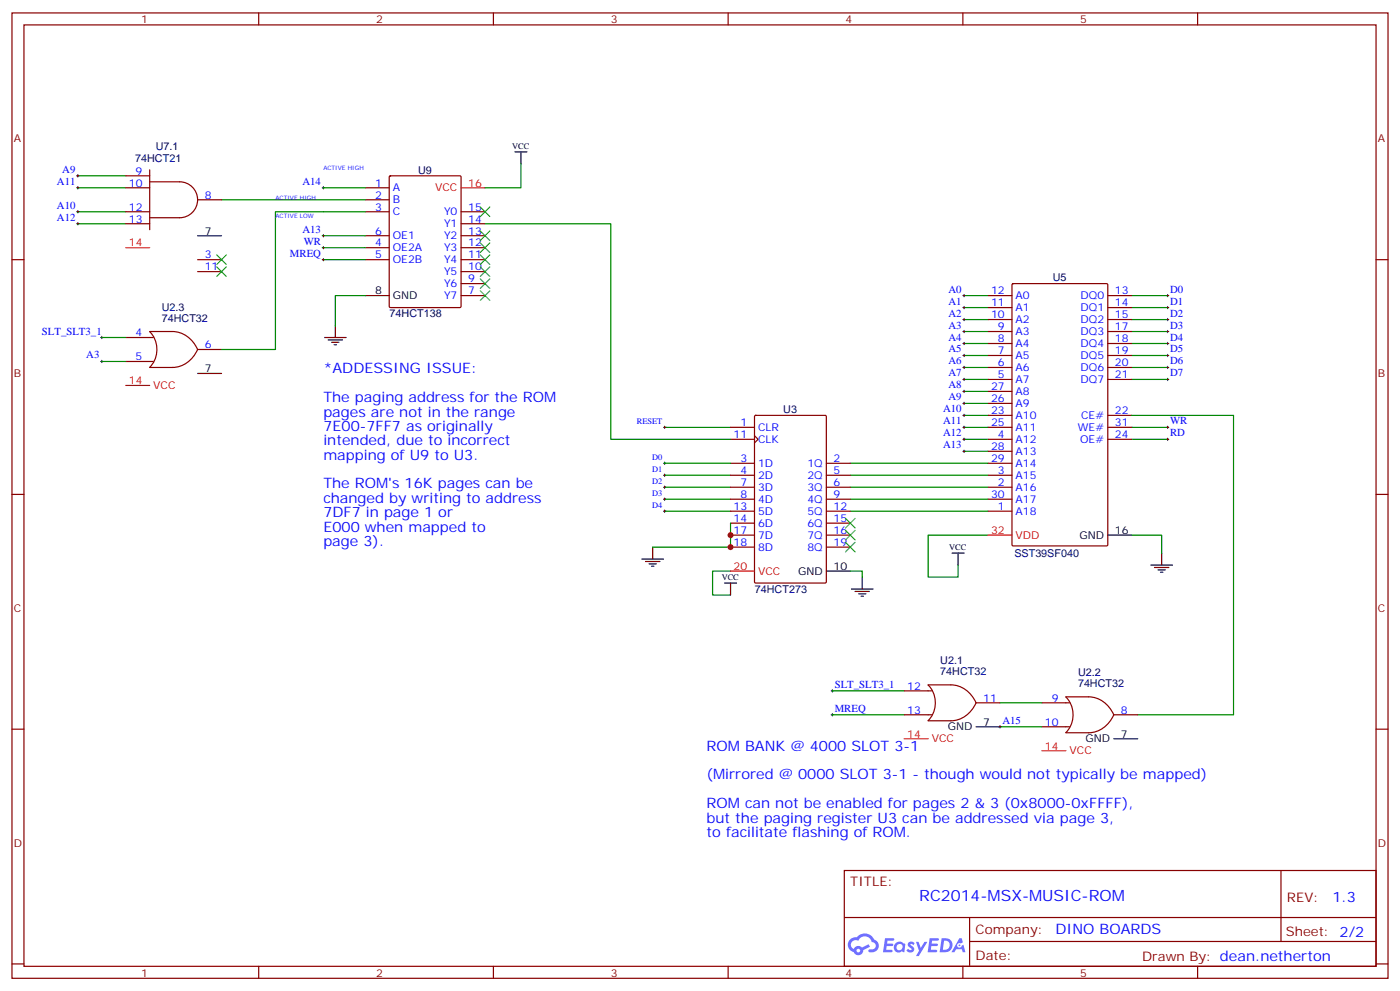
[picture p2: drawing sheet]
<svg xmlns="http://www.w3.org/2000/svg" width="412mm" height="292mm" viewBox="0 0 412 292" stroke-linecap="round" stroke-linejoin="round" font-family="sans-serif">
<g fill="none" stroke="#870000" stroke-width=".35">
<path d="M3.5 3.8h405.4v284.3h-405.4zM7.1 7.3h398.2v277.3h-398.2zM76.2 3.8v3.5M145.3 3.8v3.5M214.5 3.8v3.5M283.6 3.8v3.5M352.8 3.8v3.5M3.5 76.5h3.6M405.3 76.5h3.6M3.5 145.6h3.6M405.3 145.6h3.6M3.5 214.8h3.6"/>
<path d="M405.3 214.8h3.6M248.7 256.4h156.6v28.2h-156.6zM377.3 256.4v20.9M248.7 270.2h156.5M285.6 277.3h119.6M285.6 270.2v14.2M3.5 283.9h3.6M76.2 284.6v3.5M145.3 284.6v3.5M214.5 284.6v3.5M283.6 284.6v3.5M352.8 284.6v3.5"/>
<path d="M405.3 283.9h3.6"/>
</g>
<g fill="#5487ff">
<path d="M267.7 277.6a1.22 1.22 0 0 1 1.7 .2l-.4 .6a.47 .47 0 0 0-.3-.4 .47 .47 0 0 0-.5 .2l.1 .2a1.14 1.14 0 0 1 .8 1.8 1.14 1.14 0 0 1-1.9 0l-.2-.2 .5-.6 .7 .5a.29 .29 0 0 0 .3-.3 .29 .29 0 0 0-.2-.3 1.04 1.04 0 0 1-.6-1.7z"/>
<path d="M260.7 276.3h2.4l.3 .2-.2 .5-1.8 .1-.1 .8h1.5l.3 .4-.3 .4h-1.6l-.2 1.1h1.7l.2 .3-.2 .3-2.6 .1z"/>
<path d="M273.8 276.3h2.4l.3 .2-.1 .5-1.8 .1-.2 .8h1.6l.3 .4-.4 .4h-1.6l-.1 1.1h1.7l.2 .3-.2 .3-2.6 .1z"/>
<path d="M282.6 276.3h.7l.3 1.3-.6 .3a.69 .69 0 0 0-1 .3 .69 .69 0 0 0 .4 .9 .69 .69 0 0 0 .9-.6l.5-.2 .6 2.2h-.8l-.2-.9h-1.8l-.5 .9h-.8z"/>
<path d="M269.8 277.4h.8l.6 1.8 1.1-1.8h.9l-2.6 4.2h-.8l.9-1.5z"/>
<path d="M277.4 276.3l-.6 4.2h1.3a2.11 2.11 0 0 0 2.5-2.1 2.11 2.11 0 0 0-2.5-2.1zM278.1 277.1a1.39 1.39 0 0 1 1.7 1.4 1.39 1.39 0 0 1-1.8 1.3h-.3z"/>
<path d="M263.7 277.9a1.54 1.54 0 0 0-.1 2.2 1.54 1.54 0 0 0 2.2 .1l.6 .3 .3-2.3-.2-.3h-.4a1.49 1.49 0 0 0-2.4 0zM264 278.9a.94 .94 0 0 1 1.8 0 .94 .94 0 0 1-1.8 0z"/>
<path d="M250.4 276.7a2.18 2.18 0 0 0 1.1 3.7 1.44 1.44 0 0 0 1.6 .9 1.44 1.44 0 0 0 1.2-1.4l2-1.1-.5-.7-1.9 1a1.47 1.47 0 0 0-2.4 .4 1.39 1.39 0 0 1-.7-1.9 1.39 1.39 0 0 1 2-.5 2.12 2.12 0 0 1 2.2-1.3 2.12 2.12 0 0 1 1.9 1.7 1.14 1.14 0 0 1 1.1 1.4 1.14 1.14 0 0 1-1.7 .7 .43 .43 0 0 0-.5 .4 .43 .43 0 0 0 .4 .5 1.98 1.98 0 0 0 2.5-1.2 1.98 1.98 0 0 0-1.2-2.6 3.1 3.1 0 0 0-5.3-.6l-.9 .1zM252.3 280a.55 .55 0 0 1 1.1 0 .55 .55 0 0 1-1.1 0z"/>
<circle cx="282.6" cy="278.4" r=".26"/>
</g>
<g fill="none" stroke="#008700" stroke-width=".35">
<path d="M22.9 51.8h14.1M22.9 55.3h14.1M65.3 58.8h42.3M95.2 55.3h12.4M153.5 48.3v7h-10.6M22.9 62.4h14.1M22.9 65.9h14.1M95.2 76.5h12.4M95.2 73h12.4M95.2 69.4h12.4M107.6 62.4h-26.5v40.5h-15.8M142.9 65.9h37v63.5h35.3"/>
<path d="M30 99.4h7M107.6 87.1h-8.8v8.8M284 87.1h7M284 90.6h7M284 94.1h7M284 97.6h7M333.4 87.1h10.6M333.4 90.6h10.6M333.4 94.1h10.6M333.4 97.6h10.6M30 106.5h7M284 101.2h7"/>
<path d="M284 104.7h7M284 108.2h7M284 111.8h7M284 115.3h7M284 118.8h7M333.4 101.2h10.6M333.4 104.7h10.6M333.4 108.2h10.6M333.4 111.8h10.6M195.8 125.9h19.4M195.8 140h19.4M195.8 136.5h19.4"/>
<path d="M250.5 140h40.5M250.5 136.5h40.5M284 125.9h7M284 129.4h7M284 122.3h7M284 132.9h7M333.4 122.3h30v88.2h-28.3M333.4 125.9h10.6M333.4 129.4h10.6M195.8 150.6h19.4M195.8 147h19.4M195.8 143.5h19.4"/>
<path d="M215.2 154.1v7h-22.9M250.5 150.6h40.5M250.5 147h40.5M250.5 143.5h40.5M291 157.6h-17.6v12.4h8.8v-3.6M333.4 157.6h8.8v5.3M215.2 168.2h-5.3v7.1h5.3M250.5 168.2h3.5v1.8M245.2 203.5h21.1M245.2 210.5h21.1M294.6 207h12.3M294.6 214.1h12.3"/>
</g>
<g fill="none" stroke="#000" stroke-width=".29">
<path d="M22.6 51.8h.7M22.6 55.3h.7M22.9 51.4v.7M22.9 55v.7M94.9 55.3h.7M95.2 55v.7M22.6 65.9h.7M22.6 62.4h.7M22.9 62v.7M22.9 65.5v.8M94.9 69.4h.7M94.9 76.5h.7"/>
<path d="M94.9 73h.7M95.2 69.1v.7M95.2 72.6v.7M95.2 76.1v.7M29.6 99.4h.7M30 99.1v.7M283.6 97.6h.7M283.6 94.1h.7M283.6 90.6h.7M283.6 87.1h.7M284 86.7v.7M284 90.2v.7"/>
<path d="M284 93.8v.7M284 97.3v.7M343.6 97.6h.7M343.6 94.1h.7M343.6 90.6h.7M343.6 87.1h.7M344 86.7v.7M344 90.2v.7M344 93.8v.7M344 97.3v.7M29.6 106.5h.7M30 106.1v.7"/>
<path d="M283.6 118.8h.7M283.6 115.3h.7M283.6 111.8h.7M283.6 108.2h.7M283.6 104.7h.7M283.6 101.2h.7M284 100.8v.7M284 104.4v.7M284 107.9v.7M284 111.4v.7M284 114.9v.7M284 118.5v.7"/>
<path d="M343.6 111.8h.7M343.6 108.2h.7M343.6 104.7h.7M343.6 101.2h.7M344 100.8v.7M344 104.4v.7M344 107.9v.7M344 111.4v.7M195.4 125.9h.7M195.4 140h.7M195.4 136.5h.7M195.8 125.5v.7"/>
<path d="M195.8 136.1v.7M195.8 139.6v.7M283.6 129.4h.7M283.6 132.9h.7M283.6 125.9h.7M283.6 122.3h.7M284 122v.7M284 125.5v.7M284 129v.8M284 132.6v.7M343.6 129.4h.7M343.6 125.9h.7"/>
<path d="M344 125.5v.7M344 129v.8M195.4 150.6h.7M195.4 147h.7M195.4 143.5h.7M195.8 143.2v.7M195.8 146.7v.7M195.8 150.2v.7M244.8 203.5h.7M244.8 210.5h.7M245.2 203.1v.7M245.2 210.2v.7"/>
<path d="M294.2 214.1h.7M294.6 213.7v.7"/>
</g>
<g fill="none" stroke="#870000" stroke-width=".35">
<path d="M37 55.3h7.1M37 51.8h7.1M44.1 53.6h8.8a5.3 5.3 0 0 1 5.3 5.2 5.3 5.3 0 0 1-5.3 5.3h-8.8M44.1 50v17.7M58.2 58.8h7.1M107.6 55.3h7.1M107.6 58.8h7.1M114.7 52l.3-.2h20.5l.3 .2v38.2l-.2 .3-20.6 .1-.3-.2zM37 62.4h7.1M37 65.9h7.1M58.2 76.5h7.1M107.6 62.4h7.1"/>
<path d="M107.6 73h7.1M107.6 76.5h7.1M107.6 69.4h7.1M135.8 62.4h7.1M135.8 73h7.1M135.8 76.5h7.1M135.8 69.4h7.1M135.8 65.9h7.1M37 99.4h8.2M44.1 97.7a7.5 7.5 0 0 1 0 10.5M44.1 97.6h6.7a8.4 8.4 0 0 1 7.4 5.3M58.2 80h7.1"/>
<path d="M135.8 87.1h7.1M135.8 83.5h7.1M135.8 80h7.1M291 97.6h7.1M291 94.1h7.1M291 90.6h7.1M291 87.1h7.1M298.2 83.7l.2-.2h27.6l.3 .2v76.7l-.2 .3-27.7 .1-.3-.2zM326.3 97.6h7.1M326.3 94.1h7.1M326.3 90.6h7.1M326.3 87.1h7.1"/>
<path d="M37 106.5h8.2M58.2 102.9h7.1M58.2 102.9a8.4 8.4 0 0 1-7.4 5.3h-6.7M291 111.8h7.1M291 108.2h7.1M291 104.7h7.1M291 101.2h7.1M291 118.8h7.1M291 115.3h7.1M326.3 111.8h7.1M326.3 108.2h7.1M326.3 104.7h7.1"/>
<path d="M326.3 101.2h7.1M215.2 140h7M215.2 129.4h7M215.2 125.9h7M215.2 136.5h7M222.2 128.3l1.1 1.1-1.1 1.1M222.3 122.5l.3-.2h20.5l.3 .2v48.9l-.2 .3h-20.6l-.3-.2zM243.4 140h7.1M243.4 136.5h7.1M291 140h7.1M291 129.4h7.1M291 122.3h7.1"/>
<path d="M291 125.9h7.1M291 132.9h7.1M291 136.5h7.1M326.3 129.4h7.1M326.3 122.3h7.1M326.3 125.9h7.1M215.2 150.6h7M215.2 143.5h7M215.2 147h7M215.2 154.1h7M215.2 157.6h7M243.4 150.6h7.1"/>
<path d="M243.4 143.5h7.1M243.4 147h7.1M243.4 154.1h7.1M243.4 157.6h7.1M291 150.6h7.1M291 143.5h7.1M291 147h7.1M215.2 161.1h7M243.4 161.1h7.1M266.3 203.5h8.2M266.3 210.5h8.2M273.4 201.8a7.5 7.5 0 0 1 0 10.5"/>
<path d="M273.4 201.7h6.7a8.4 8.4 0 0 1 7.4 5.3M287.5 207h7.1M287.5 207a8.4 8.4 0 0 1-7.4 5.3h-6.7M306.9 207h8.1M306.9 214.1h8.1M313.9 205.3a7.5 7.5 0 0 1 0 10.5M314 205.2h6.7a8.4 8.4 0 0 1 7.4 5.3M328.1 210.5h7M328.1 210.5a8.4 8.4 0 0 1-7.4 5.3h-6.7"/>
</g>
<g fill="none" stroke="#000" stroke-width=".35">
<path d="M151.7 44.7h3.5M153.5 44.7v3.6M58.2 69.4h7.1M95.6 99.4h6.4M98.8 95.9v3.5M107.6 87.1h7.1M58.2 110h7.1M96.7 100.1h4.2M97.7 100.8h2.1M98.4 101.5h.7M326.3 157.6h7.1M189.1 164.7h6.3"/>
<path d="M190.1 165.4h4.3M191.2 166.1h2.1M191.9 166.8h.7M192.3 161.1v3.6M213.4 171.7h3.6M215.2 171.7v3.6M243.4 168.2h7.1M250.8 173.5h6.4M251.9 174.2h4.2M252.9 174.9h2.2M253.6 175.6h.8M254 170v3.5"/>
<path d="M280.5 162.9h3.5M282.2 162.9v3.5M339 166.4h6.4M340.1 167.1h4.2M341.1 167.9h2.2M341.8 168.6h.7M342.2 162.9v3.5M287.5 214.1h7.1M328.1 217.6h7"/>
</g>
<path d="M135.8 55.3h7.1M37 73h7.1M37 113.5h7.1M291 157.6h7.1M215.2 168.2h7M266.3 217.6h7.1M306.9 221.1h7.1" fill="none" stroke="#f00" stroke-width=".35"/>
<g fill="none" stroke="#3c3" stroke-width=".35">
<path d="M63.9 75.1l2.8 2.8M63.9 78.6l2.8 2.8M66.7 75.1l-2.8 2.8M66.7 78.6l-2.8 2.8M141.5 68l2.8 2.8M141.5 71.5l2.8 2.9M141.5 78.6l2.8 2.8M141.5 61l2.8 2.8M141.5 75.1l2.8 2.8M144.3 68l-2.8 2.8M144.3 71.5l-2.8 2.9M144.3 78.6l-2.8 2.8"/>
<path d="M144.3 61l-2.8 2.8M144.3 75.1l-2.8 2.8M141.5 85.7l2.8 2.8M141.5 82.1l2.8 2.8M144.3 85.7l-2.8 2.8M144.3 82.1l-2.8 2.8M249.1 152.7l2.8 2.8M249.1 156.2l2.8 2.8M249.1 159.7l2.8 2.9M251.9 152.7l-2.8 2.8M251.9 156.2l-2.8 2.8M251.9 159.7l-2.8 2.9"/>
</g>
<g fill="#c00">
<circle cx="215.2" cy="157.6" r=".88"/>
<circle cx="215.2" cy="161.1" r=".88"/>
</g>
<text font-size="4.6" fill="#00f" x="270.8" y="265.4">RC2014-MSX-MUSIC-ROM</text>
<g font-size="4.2" fill="#00f">
<text x="95.2" y="110">*ADDESSING ISSUE:</text>
<text x="95.2" y="118.5">The paging address for the ROM</text>
<text x="95.2" y="122.7">pages are not in the range</text>
<text x="95.2" y="126.9">7E00-7FF7 as originally</text>
<text x="95.2" y="131.2">intended, due to incorrect</text>
<text x="95.2" y="135.4">mapping of U9 to U3.</text>
<text x="95.2" y="143.9">The ROM's 16K pages can be</text>
<text x="95.2" y="148.1">changed by writing to address</text>
<text x="95.2" y="152.3">7DF7 in page 1 or</text>
<text x="95.2" y="156.6">E000 when mapped to</text>
<text x="95.2" y="160.8">page 3).</text>
<text x="208.1" y="221.1">ROM BANK @ 4000 SLOT 3-1</text>
<text x="208.1" y="229.6">(Mirrored @ 0000 SLOT 3-1 - though would not typically be mapped)</text>
<text x="208.1" y="238.1">ROM can not be enabled for pages 2 &amp; 3 (0x8000-0xFFFF),</text>
<text x="208.1" y="242.3">but the paging register U3 can be addressed via page 3,</text>
<text x="208.1" y="246.5">to facilitate flashing of ROM.</text>
<text x="392.5" y="265.7">1.3</text>
<text x="310.9" y="275.2">DINO BOARDS</text>
</g>
<g font-size="3.9" fill="#800">
<text x="250.5" y="261">TITLE:</text>
<text x="379.1" y="265.7">REV:</text>
<text x="287.4" y="275.2">Company:</text>
<text x="378.7" y="275.8">Sheet: 2/2</text>
<text x="287.4" y="282.9">Date:</text>
<text x="336.4" y="282.9">Drawn By: dean.netherton</text>
</g>
<g font-size="3.2" fill="#800">
<text x="41.6" y="6.8">1</text>
<text x="110.8" y="6.8">2</text>
<text x="179.9" y="6.8">3</text>
<text x="249.1" y="6.8">4</text>
<text x="318.2" y="6.8">5</text>
<text x="4.1" y="41.9">A</text>
<text x="405.9" y="41.9">A</text>
<text x="4.1" y="111.1">B</text>
<text x="405.9" y="111.1">B</text>
<text x="4.1" y="180.2">C</text>
<text x="405.9" y="180.2">C</text>
<text x="4.1" y="249.3">D</text>
<text x="405.9" y="249.3">D</text>
<text x="41.6" y="287.6">1</text>
<text x="110.8" y="287.6">2</text>
<text x="179.9" y="287.6">3</text>
<text x="249.1" y="287.6">4</text>
<text x="318.2" y="287.6">5</text>
</g>
<g font-size="3.2" fill="#000080">
<text x="39.8" y="47.6">74HCT21</text>
<text x="45.9" y="44.1">U7.1</text>
<text x="123.1" y="51.2">U9</text>
<text x="310.1" y="82.9">U5</text>
<text x="47.7" y="94.8">74HCT32</text>
<text x="47.7" y="91.7">U2.3</text>
<text x="114.8" y="93.5">74HCT138</text>
<text x="230.7" y="121.7">U3</text>
<text x="298.8" y="164.1">SST39SF040</text>
<text x="222.4" y="174.6">74HCT273</text>
<text x="277" y="195.7">U2.1</text>
<text x="277" y="198.9">74HCT32</text>
<text x="317.5" y="202.3">74HCT32</text>
<text x="317.6" y="199.1">U2.2</text>
</g>
<g font-size="3.2" fill="#00f">
<text x="18.4" y="50.9">A9</text>
<text x="40" y="51.4">9</text>
<text x="16.8" y="54.4">A11</text>
<text x="37.9" y="55">10</text>
<text x="60.3" y="58.5">8</text>
<text x="89.1" y="54.4">A14</text>
<text x="110.5" y="55">1</text>
<text x="110.5" y="58.5">2</text>
<text x="115.7" y="56.4">A</text>
<text x="115.7" y="59.9">B</text>
<text x="16.8" y="65">A12</text>
<text x="16.8" y="61.5">A10</text>
<text x="37.9" y="62">12</text>
<text x="37.9" y="65.5">13</text>
<text x="110.5" y="62">3</text>
<text x="115.7" y="63.4">C</text>
<text x="130.8" y="63.4">Y0</text>
<text x="137.9" y="65.5">14</text>
<text x="137.9" y="62">15</text>
<text x="89.1" y="68.5">A13</text>
<text x="110.5" y="69.1">6</text>
<text x="115.7" y="70.5">OE1</text>
<text x="130.8" y="70.5">Y2</text>
<text x="130.8" y="67">Y1</text>
<text x="137.9" y="69.1">13</text>
<text x="60.3" y="76.1">3</text>
<text x="85.4" y="75.6">MREQ</text>
<text x="89.5" y="72.1">WR</text>
<text x="110.5" y="72.6">4</text>
<text x="110.5" y="76.1">5</text>
<text x="115.7" y="74">OE2A</text>
<text x="115.7" y="77.5">OE2B</text>
<text x="130.8" y="77.5">Y4</text>
<text x="130.8" y="74">Y3</text>
<text x="137.9" y="76.1">11</text>
<text x="137.9" y="72.6">12</text>
<text x="60.3" y="79.7">11</text>
<text x="130.8" y="81.1">Y5</text>
<text x="137.9" y="83.2">9</text>
<text x="137.9" y="79.7">10</text>
<text x="130.8" y="88.1">Y7</text>
<text x="130.8" y="84.6">Y6</text>
<text x="137.9" y="86.7">7</text>
<text x="279.4" y="89.7">A1</text>
<text x="279.4" y="86.2">A0</text>
<text x="291.9" y="86.7">12</text>
<text x="299.2" y="88.1">A0</text>
<text x="318.3" y="88.1">DQ0</text>
<text x="328.4" y="86.7">13</text>
<text x="344.7" y="89.7">D1</text>
<text x="344.7" y="86.2">D0</text>
<text x="279.4" y="93.2">A2</text>
<text x="291.9" y="93.8">10</text>
<text x="291.9" y="90.2">11</text>
<text x="299.2" y="95.2">A2</text>
<text x="299.2" y="91.7">A1</text>
<text x="318.3" y="91.7">DQ1</text>
<text x="318.3" y="95.2">DQ2</text>
<text x="328.4" y="90.2">14</text>
<text x="328.4" y="93.8">15</text>
<text x="344.7" y="93.2">D2</text>
<text x="12.3" y="98.5">SLT_SLT3_1</text>
<text x="40" y="99.1">4</text>
<text x="279.4" y="100.3">A4</text>
<text x="279.4" y="96.8">A3</text>
<text x="294" y="100.8">8</text>
<text x="294" y="97.3">9</text>
<text x="299.2" y="98.7">A3</text>
<text x="318.3" y="98.7">DQ3</text>
<text x="328.4" y="97.3">17</text>
<text x="328.4" y="100.8">18</text>
<text x="344.7" y="100.3">D4</text>
<text x="344.7" y="96.8">D3</text>
<text x="25.4" y="105.6">A3</text>
<text x="40" y="106.1">5</text>
<text x="60.3" y="102.6">6</text>
<text x="279.4" y="107.4">A6</text>
<text x="279.4" y="103.8">A5</text>
<text x="294" y="107.9">6</text>
<text x="294" y="104.4">7</text>
<text x="299.2" y="105.8">A5</text>
<text x="299.2" y="102.2">A4</text>
<text x="318.3" y="102.2">DQ4</text>
<text x="318.3" y="105.8">DQ5</text>
<text x="328.4" y="104.4">19</text>
<text x="328.4" y="107.9">20</text>
<text x="344.7" y="107.4">D6</text>
<text x="344.7" y="103.8">D5</text>
<text x="279.4" y="110.9">A7</text>
<text x="294" y="111.4">5</text>
<text x="299.2" y="112.8">A7</text>
<text x="299.2" y="109.3">A6</text>
<text x="318.3" y="109.3">DQ6</text>
<text x="318.3" y="112.8">DQ7</text>
<text x="328.4" y="111.4">21</text>
<text x="344.7" y="110.9">D7</text>
<text x="279.4" y="117.9">A9</text>
<text x="279.4" y="114.4">A8</text>
<text x="291.9" y="118.5">26</text>
<text x="291.9" y="114.9">27</text>
<text x="299.2" y="119.9">A9</text>
<text x="299.2" y="116.3">A8</text>
<text x="218.1" y="125.5">1</text>
<text x="277.8" y="125">A11</text>
<text x="277.8" y="121.5">A10</text>
<text x="291.9" y="122">23</text>
<text x="291.9" y="125.5">25</text>
<text x="299.2" y="123.4">A10</text>
<text x="318.4" y="123.4">CE#</text>
<text x="328.4" y="122">22</text>
<text x="328.4" y="125.5">31</text>
<text x="344.7" y="125">WR</text>
<text x="216.1" y="129">11</text>
<text x="223.3" y="126.9">CLR</text>
<text x="223.3" y="130.5">CLK</text>
<text x="277.8" y="128.5">A12</text>
<text x="294" y="129">4</text>
<text x="299.2" y="130.5">A12</text>
<text x="299.2" y="126.9">A11</text>
<text x="317.5" y="126.9">WE#</text>
<text x="318.2" y="130.5">OE#</text>
<text x="328.4" y="129">24</text>
<text x="344.7" y="128.5">RD</text>
<text x="218.1" y="136.1">3</text>
<text x="223.3" y="137.5">1D</text>
<text x="237.8" y="137.5">1Q</text>
<text x="245.5" y="136.1">2</text>
<text x="277.8" y="132">A13</text>
<text x="291.9" y="132.6">28</text>
<text x="291.9" y="136.1">29</text>
<text x="299.2" y="134">A13</text>
<text x="299.2" y="137.5">A14</text>
<text x="218.1" y="139.6">4</text>
<text x="218.1" y="143.2">7</text>
<text x="223.3" y="141">2D</text>
<text x="237.8" y="141">2Q</text>
<text x="245.5" y="139.6">5</text>
<text x="245.5" y="143.2">6</text>
<text x="294" y="143.2">2</text>
<text x="294" y="139.6">3</text>
<text x="299.2" y="141">A15</text>
<text x="218.1" y="146.7">8</text>
<text x="223.3" y="144.6">3D</text>
<text x="223.3" y="148.1">4D</text>
<text x="237.8" y="144.6">3Q</text>
<text x="237.8" y="148.1">4Q</text>
<text x="245.5" y="146.7">9</text>
<text x="291.9" y="146.7">30</text>
<text x="299.2" y="144.6">A16</text>
<text x="299.2" y="148.1">A17</text>
<text x="216.1" y="150.2">13</text>
<text x="216.1" y="153.7">14</text>
<text x="223.3" y="151.6">5D</text>
<text x="223.3" y="155.2">6D</text>
<text x="237.8" y="151.6">5Q</text>
<text x="237.8" y="155.2">6Q</text>
<text x="245.5" y="150.2">12</text>
<text x="245.5" y="153.7">15</text>
<text x="294" y="150.2">1</text>
<text x="299.2" y="151.6">A18</text>
<text x="216.1" y="157.3">17</text>
<text x="216.1" y="160.8">18</text>
<text x="223.3" y="158.7">7D</text>
<text x="237.8" y="158.7">7Q</text>
<text x="245.5" y="157.3">16</text>
<text x="245.5" y="160.8">19</text>
<text x="223.3" y="162.2">8D</text>
<text x="237.8" y="162.2">8Q</text>
<text x="245.9" y="202.6">SLT_SLT3_1</text>
<text x="267.3" y="203.1">12</text>
<text x="245.9" y="209.7">MREQ</text>
<text x="289.6" y="206.7">11</text>
<text x="309.8" y="206.7">9</text>
<text x="267.3" y="210.2">13</text>
<text x="295.3" y="213.2">A15</text>
<text x="307.8" y="213.7">10</text>
<text x="330.2" y="210.2">8</text>
</g>
<g font-size="3.2" fill="#f00">
<text x="128.2" y="56.4">VCC</text>
<text x="137.9" y="55">16</text>
<text x="37.9" y="72.6">14</text>
<text x="37.9" y="113.2">14</text>
<text x="45.2" y="114.6">VCC</text>
<text x="291.9" y="157.3">32</text>
<text x="299.2" y="158.7">VDD</text>
<text x="216.1" y="167.9">20</text>
<text x="223.3" y="169.3">VCC</text>
<text x="267.3" y="217.2">14</text>
<text x="274.5" y="218.7">VCC</text>
<text x="307.8" y="220.8">14</text>
<text x="315" y="222.2">VCC</text>
</g>
<g font-size="3.2">
<text x="60.3" y="69.1">7</text>
<text x="110.5" y="86.7">8</text>
<text x="115.7" y="88.1">GND</text>
<text x="60.3" y="109.6">7</text>
<text x="318" y="158.7">GND</text>
<text x="328.4" y="157.3">16</text>
<text x="245.5" y="167.9">10</text>
<text x="235.1" y="169.3">GND</text>
<text x="279.2" y="215.1">GND</text>
<text x="289.6" y="213.7">7</text>
<text x="319.7" y="218.7">GND</text>
<text x="330.2" y="217.2">7</text>
</g>
<g font-size="2.5">
<text x="150.8" y="43.9">VCC</text>
<text x="279.6" y="162">VCC</text>
<text x="212.6" y="170.9">VCC</text>
</g>
<g font-size="2.5" fill="#00f">
<text x="187.6" y="125">RESET</text>
<text x="192.1" y="135.6">D0</text>
<text x="192.1" y="142.6">D2</text>
<text x="192.1" y="139.1">D1</text>
<text x="192.1" y="149.7">D4</text>
<text x="192.1" y="146.2">D3</text>
</g>
<g font-size="1.8" fill="#00f">
<text x="95.2" y="50">ACTIVE HIGH</text>
<text x="81.1" y="58.8">ACTIVE HIGH</text>
<text x="81.1" y="64.1">ACTIVE LOW</text>
</g>
</svg>
